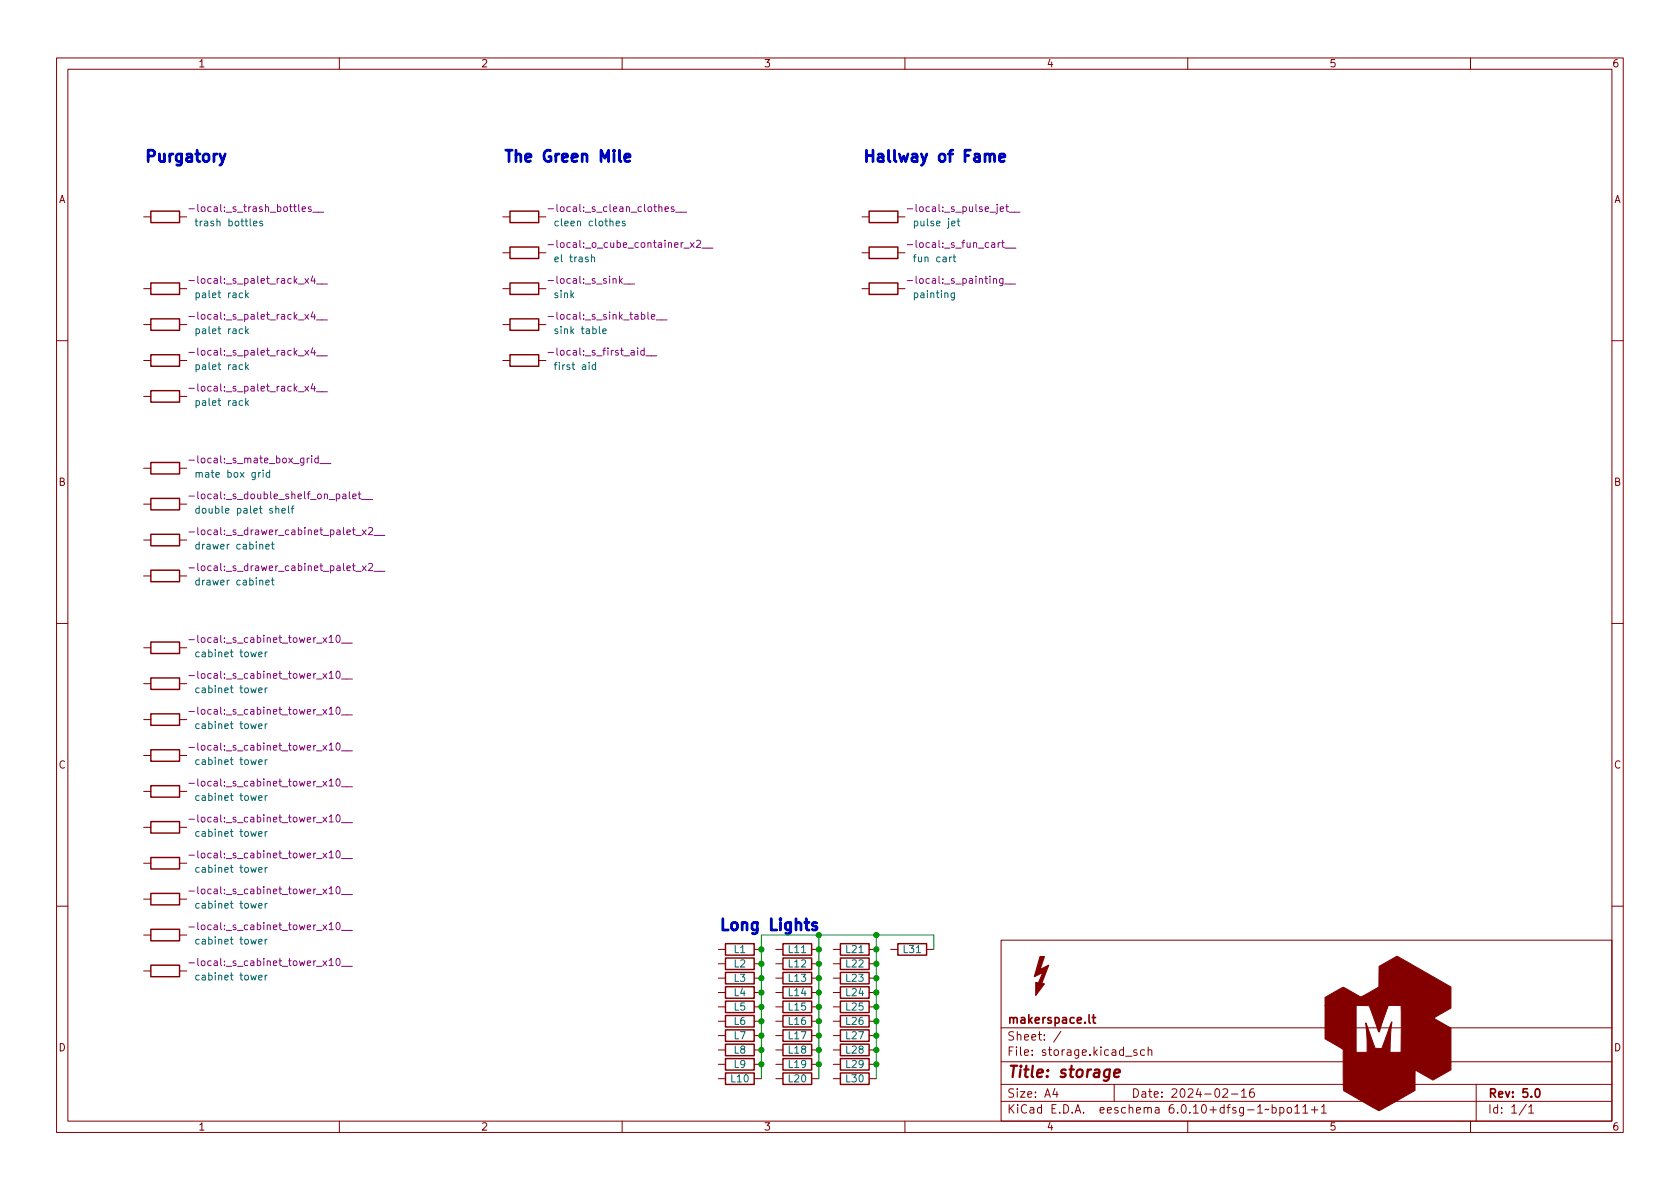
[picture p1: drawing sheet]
<svg xmlns="http://www.w3.org/2000/svg" width="297mm" height="210mm" viewBox="0 0 297 210" stroke-linecap="round" stroke-linejoin="round" font-family="sans-serif">
<g fill="none" stroke="#840000" stroke-width=".18">
<path d="M10 10.2h277v190.1h-277zM12 12.2h273v186.1h-273zM60 10.2v2M110 10.2v2M160 10.2v2M210 10.2v2M260 10.2v2M25.4 38.3h1.3M31.7 38.3h1.3M88.9 38.3h1.3M95.2 38.3h1.3M152.4 38.3h1.3"/>
<path d="M158.7 38.3h1.3M25.4 51h1.3M25.4 57.4h1.3M31.7 51h1.3M31.7 57.4h1.3M88.9 44.7h1.3M88.9 51h1.3M88.9 57.4h1.3M95.2 44.7h1.3M95.2 51h1.3M95.2 57.4h1.3M152.4 44.7h1.3"/>
<path d="M152.4 51h1.3M158.7 44.7h1.3M158.7 51h1.3M10 60.2h2M25.4 63.7h1.3M25.4 70.1h1.3M31.7 63.7h1.3M31.7 70.1h1.3M88.9 63.7h1.3M95.2 63.7h1.3M285 60.2h2M25.4 89.1h1.3"/>
<path d="M25.4 95.5h1.3M25.4 82.8h1.3M31.7 89.1h1.3M31.7 95.5h1.3M31.7 82.8h1.3M10 110.2h2M25.4 114.5h1.3M25.4 101.8h1.3M31.7 114.5h1.3M31.7 101.8h1.3M285 110.2h2M25.4 133.6h1.3"/>
<path d="M25.4 139.9h1.3M25.4 127.2h1.3M25.4 120.9h1.3M31.7 133.6h1.3M31.7 139.9h1.3M31.7 127.2h1.3M31.7 120.9h1.3M25.4 146.3h1.3M25.4 152.6h1.3M25.4 159h1.3M31.7 146.3h1.3M31.7 152.6h1.3"/>
<path d="M31.7 159h1.3M10 160.2h2M25.4 171.7h1.3M25.4 165.3h1.3M31.7 171.7h1.3M31.7 165.3h1.3M127 167.9h1.3M127 170.4h1.3M127 178h1.3M127 173h1.3M127 175.5h1.3M133.3 167.9h1.3"/>
<path d="M133.3 170.4h1.3M133.3 178h1.3M133.3 173h1.3M133.3 175.5h1.3M137.2 167.9h1.2M137.2 170.4h1.2M137.2 178h1.2M137.2 173h1.2M137.2 175.5h1.2M143.5 167.9h1.3M143.5 170.4h1.3M143.5 178h1.3"/>
<path d="M143.5 173h1.3M143.5 175.5h1.3M147.3 167.9h1.3M147.3 170.4h1.3M147.3 178h1.3M147.3 173h1.3M147.3 175.5h1.3M153.7 167.9h1.2M153.7 170.4h1.2M153.7 178h1.2M153.7 173h1.2M153.7 175.5h1.2"/>
<path d="M157.5 167.9h1.2M163.8 167.9h1.3M177 166.3h108v32h-108zM285 160.2h2M60 198.3v2M110 198.3v2M127 188.2h1.3M127 180.6h1.3M127 183.1h1.3M127 185.7h1.3M127 190.7h1.3M133.3 188.2h1.3"/>
<path d="M133.3 180.6h1.3M133.3 183.1h1.3M133.3 185.7h1.3M133.3 190.7h1.3M137.2 188.2h1.2M137.2 180.6h1.2M137.2 183.1h1.2M137.2 185.7h1.2M137.2 190.7h1.2M143.5 188.2h1.3M143.5 180.6h1.3M143.5 183.1h1.3"/>
<path d="M143.5 185.7h1.3M143.5 190.7h1.3M147.3 188.2h1.3M147.3 180.6h1.3M147.3 183.1h1.3M147.3 185.7h1.3M147.3 190.7h1.3M153.7 188.2h1.2M153.7 180.6h1.2M153.7 183.1h1.2M153.7 185.7h1.2M153.7 190.7h1.2"/>
<path d="M160 198.3v2M177 194.8h108M177 191.8h108M177 187.8h108M177 181.8h108M186.5 192.5l-.4 1h1M186.9 193v1M187.6 182.4l-1.3 1.9M197 191.8v3M199 186.8h1.1M201 185.7l-.4-.1-.2 .2 .1 .3 .5 .1v.4h-.6M202.4 185.7l-.5-.1-.3 .3v.4l.2 .3h.6"/>
<path d="M203 185.8l.2-.2 .4 .1v.9M203 185.1v1.5M210 198.3v2M216.2 192.7l.6-.2 .2 .2 .1 .3-1 1h1M217.7 193.5h1.2M219.5 193l.4-.5v1.5M219.5 194h.9M221.6 192.5a.59 .59 0 0 0-.7 .7v.5l.2 .3h.4l.2-.1 .1-.5-.2-.2-.4-.1-.3 .3M224.4 196.1l-.3 .2-.2-.2-.3 .2M224.9 195.9l.5-.1 .2 .3v.4l-.1 .3h-.6M224.9 195.3v1.5M226.3 195.9l.4-.1 .3 .3v.4l-.1 .3h-.6"/>
<path d="M226.3 195.8v1.5M227.7 195.9l.4-.1 .3 .3v.4l-.3 .3h-.4l-.1-.3v-.4zM228.9 195.8l.5-.5v1.5M228.9 196.8h.9M230.4 195.8l.4-.5v1.5M230.4 196.8h.8M231.9 196.3h1.1M232.4 195.7v1.1M233.6 195.8l.5-.5v1.5M233.6 196.8h.9M260 198.3v2M261 191.8v6.5"/>
<path d="M269.9 195.3l-1.3 1.9M270.3 195.8l.4-.5v1.5M270.3 196.8h.9"/>
</g>
<path d="M192.6 179.4v1.3l.2 .2M193.1 179.9h.6M193.3 179.4v1.3l.4 .2M271.6 192.6l.2-.1a.82 .82 0 0 1 .6 .7 .82 .82 0 0 1-.3 .8h-.2a.81 .81 0 0 1-.6-.6 .81 .81 0 0 1 .3-.8z" fill="none" stroke="#840000" stroke-width=".3"/>
<path d="M197 189.8l1-.2v-.4l-.2-.1-.6 .1-.2 1 .2 .3 .6-.1" fill="none" stroke="#840000" stroke-width=".4"/>
<g fill="none" stroke="#840000" stroke-width=".25">
<path d="M26.7 37.3h5v2.1h-5zM90.2 37.3h5v2.1h-5zM153.7 37.3h5v2.1h-5zM26.7 50h5v2.1h-5zM26.7 56.4h5v2h-5zM90.2 43.7h5v2h-5zM90.2 50h5v2.1h-5zM90.2 56.4h5v2h-5zM153.7 50h5v2.1h-5zM153.7 43.7h5v2h-5zM26.7 62.7h5v2.1h-5zM26.7 69.1h5v2h-5z"/>
<path d="M90.2 62.7h5v2.1h-5zM26.7 88.1h5v2.1h-5zM26.7 94.5h5v2h-5zM26.7 81.8h5v2h-5zM26.7 113.5h5v2.1h-5zM26.7 119.9h5v2h-5zM26.7 100.8h5v2.1h-5zM26.7 132.6h5v2h-5zM26.7 138.9h5v2.1h-5zM26.7 126.2h5v2.1h-5zM26.7 145.3h5v2h-5zM26.7 151.6h5v2.1h-5z"/>
<path d="M26.7 158h5v2h-5zM26.7 170.7h5v2h-5zM26.7 164.3h5v2.1h-5zM128.3 179.6h5v2h-5zM128.3 177h5v2.1h-5zM128.3 172h5v2h-5zM128.3 174.5h5v2h-5zM128.3 169.4h5v2h-5zM128.3 166.9h5v2h-5zM138.4 179.6h5.1v2h-5.1zM138.4 166.9h5.1v2h-5.1zM138.4 169.4h5.1v2h-5.1z"/>
<path d="M138.4 177h5.1v2.1h-5.1zM138.4 172h5.1v2h-5.1zM138.4 174.5h5.1v2h-5.1zM148.6 179.6h5.1v2h-5.1zM148.6 177h5.1v2.1h-5.1zM148.6 174.5h5.1v2h-5.1zM148.6 169.4h5.1v2h-5.1zM148.6 172h5.1v2h-5.1zM148.6 166.9h5.1v2h-5.1zM158.7 166.9h5.1v2h-5.1zM128.3 187.2h5v2h-5zM128.3 189.7h5v2.1h-5z"/>
<path d="M128.3 184.7h5v2h-5zM128.3 182.1h5v2h-5zM138.4 187.2h5.1v2h-5.1zM138.4 184.7h5.1v2h-5.1zM138.4 182.1h5.1v2h-5.1zM138.4 189.7h5.1v2.1h-5.1zM148.6 187.2h5.1v2h-5.1zM148.6 182.1h5.1v2h-5.1zM148.6 184.7h5.1v2h-5.1zM148.6 189.7h5.1v2.1h-5.1z"/>
</g>
<g fill="none" stroke="#006464" stroke-width=".18">
<path d="M34.5 39.1h.5M44.8 39.5l.6-.1v-.2l-.4-.1-.2 .2 .1 .6h.5M46.4 39.2l-.3-.1-.2 .2 .1 .2 .4 .1v.3h-.5M98.7 39.2l-.3-.1-.3 .2 .1 .6h.5M110.5 39.2l-.3-.1-.2 .2 .1 .2 .4 .1v.3h-.5M169.2 39.1h.5M169.4 38.7v1.1l.3 .1M43.4 51.4v1.2M43.4 57.7v1.3M43.6 52.2l.3 .4M43.6 58.5l.3 .5M43.9 51.8l-.5 .5"/>
<path d="M43.9 58.1l-.5 .5M104.6 45.6l.2-.2 .3 .1v.8M106.6 58.6l.6-.1-.1-.3-.3-.1-.2 .2v.6h.5M168.5 45.4h.5M168.7 45v1.1l.3 .2M168.7 51.8v1l-.2 .3-.3-.1M168.7 51.9l-.3-.1-.3 .2 .2 .6h.4M43.4 64.1v1.2M43.4 70.4v1.3M43.6 64.9l.3 .4M43.6 71.2l.3 .5M43.9 64.5l-.5 .5"/>
<path d="M43.9 70.8l-.5 .5M105.3 64.6l-.4-.1-.2 .2 .1 .6h.5M105.3 64.1v1.2M34.7 83.7l.2-.2 .3 .1v.8M34.7 83.5v.9M35.2 90l-.3-.1-.3 .2 .1 .6h.5M35.2 96.3l-.3-.1-.3 .3 .1 .5h.5M47 96.7l.6-.1v-.3l-.4-.1-.2 .2 .1 .6h.5M47.7 83.6l-.4-.1-.2 .3 .1 .5h.5M47.7 83.1v1.3M48 96.2h.5M48.2 95.8v1.1l.3 .2"/>
<path d="M49.9 90.3l.6-.1-.1-.2-.4-.1-.1 .2v.6h.5M51 89.5v1.1l.2 .1M51.5 89.9h.5M52 89.5l-.3 .2v1M35.2 115.4l-.3-.1-.3 .2 .1 .6h.5M35.2 102.7l-.3-.1-.3 .2 .1 .6h.5M45.7 115.7l.6-.1v-.2l-.4-.1-.2 .2 .1 .6h.5M46.9 115.3v.8M47 103l.6-.1v-.2l-.4-.1-.2 .2 .1 .6h.5M47.3 115.3l-.4 .2M48 102.6h.5M48.2 102.2v1.1l.3 .1"/>
<path d="M35.2 134.4l-.3-.1-.3 .3 .1 .5h.5M35.2 128.1l-.3-.1-.3 .2 .1 .6h.5M35.2 121.7l-.3-.1-.3 .3 .1 .5h.5M45.7 134.8l.6-.1v-.3l-.4-.1-.2 .2 .1 .6h.5M45.7 128.4l.6-.1v-.2l-.4-.1-.2 .2 .1 .6h.5M45.7 122.1l.6-.1v-.3l-.4-.1-.2 .2 .1 .6h.5M46.9 121.6v.9M46.9 128v.8M46.9 134.3v.9M47.3 134.3l-.4 .3M47.3 128l-.4 .2M47.3 121.6l-.4 .3"/>
<path d="M35.2 147.1l-.3-.1-.3 .3 .1 .5h.5M35.2 140.8l-.3-.1-.3 .2 .1 .6h.5M35.2 153.5l-.3-.1-.3 .2 .1 .6h.5M35.2 159.8l-.3-.1-.3 .3 .1 .5h.5M45.7 147.5l.6-.1v-.3l-.4-.1-.2 .2 .1 .6h.5M45.7 141.1l.6-.1v-.2l-.4-.1-.2 .2 .1 .6h.5M45.7 153.8l.6-.1v-.2l-.4-.1-.2 .2 .1 .6h.5M46.9 140.7v.8M46.9 147v.9M46.9 153.4v.8M46.9 159.7v.9M47.3 147l-.4 .3"/>
<path d="M47.3 140.7l-.4 .2M47.3 153.4l-.4 .2M47.3 159.7l-.4 .3M35.2 172.5l-.3-.1-.3 .3 .1 .5h.5M35.2 166.2l-.3-.1-.3 .2 .1 .6h.5M45.7 172.9l.6-.1v-.3l-.4-.1-.2 .2 .1 .6h.5M45.7 166.5l.6-.1v-.2l-.4-.1-.2 .2 .1 .6h.5M45.7 160.2l.6-.1v-.3l-.4-.1-.2 .2 .1 .6h.5M46.9 166.1v.8M46.9 172.4v.9M47.3 172.4l-.4 .3M47.3 166.1l-.4 .2"/>
</g>
<g fill="none" stroke="#840084" stroke-width=".18">
<path d="M33.4 36.9h1M55 36.6h-.3l-.2 .1 .1 .2 .4 .1v.3h-.5M55.3 37.5h1.9M96.9 36.9h1M119.2 36.6h-.3l-.2 .1v.2l.5 .1v.3h-.5M119.5 37.5h1.9M160.4 36.9h1M178.4 37.5h2M33.4 49.6h1M33.4 56h1M55.3 48.8l-.3 .9h.8M55.3 55.1l-.3 .9h.8"/>
<path d="M56 50.2h1.9M56 56.6h1.9M96.9 43.3h1M96.9 49.6h1M96.9 56h1M110.3 50.2h1.9M116 56.6h1.9M123.1 42.6l.5-.1 .3 .3-.8 1h.8M124.1 43.9h2M160.4 43.3h1M160.4 49.6h1M177.6 50.2h2"/>
<path d="M177.7 43.9h1.9M33.4 62.3h1M33.4 68.7h1M55.3 61.5l-.3 .9h.8M55.3 67.8l-.3 .9h.8M56 62.9h1.9M56 69.3h1.9M96.9 62.3h1M114.2 62.9h1.9M33.4 87.7h1M33.4 94.1h1M33.4 81.4h1"/>
<path d="M56.6 82h1.9M62.4 87.8l.6-.1-.1-.3h-.3l-.2 .1v.6h.5M63.3 87.4h.5M63.5 86.9v1.1l.3 .2M63.9 88.3h2M65.2 99.8l.4-.2 .3 .4-.8 .9h.8M65.2 93.4l.4-.1 .3 .3-.8 1h.8M66.1 94.7h2M33.4 113.1h1M33.4 119.5h1M33.4 100.4h1M59.5 112.5l.2-.2a.68 .68 0 0 1 .4 .7 .68 .68 0 0 1-.4 .6l-.2-.1-.1-.4z"/>
<path d="M59.5 118.8l.2-.1a.68 .68 0 0 1 .4 .6 .68 .68 0 0 1-.4 .7l-.2-.2-.1-.3zM60.4 113.7h1.9M66.1 101h2M33.4 132.2h1M33.4 138.5h1M33.4 125.8h1M59.5 131.5l.2-.1a.68 .68 0 0 1 .4 .6 .68 .68 0 0 1-.4 .7l-.2-.2-.1-.3zM59.5 125.2l.2-.2a.68 .68 0 0 1 .4 .7 .68 .68 0 0 1-.4 .6l-.2-.1-.1-.4zM59.6 137.8l.1-.1a.68 .68 0 0 1 .4 .7 .68 .68 0 0 1-.4 .6 .84 .84 0 0 1-.1-1.2zM60.4 132.8h1.9M60.4 139.1h1.9M60.4 126.4h1.9"/>
<path d="M60.4 120.1h1.9M33.4 144.9h1M33.4 151.2h1M33.4 157.6h1M59.5 144.2l.2-.1a.68 .68 0 0 1 .4 .6 .68 .68 0 0 1-.4 .7l-.2-.2-.1-.3zM59.5 150.6l.2-.2a.68 .68 0 0 1 .4 .7 .68 .68 0 0 1-.4 .6l-.2-.1-.1-.4zM59.5 156.9l.2-.1a.68 .68 0 0 1 .4 .6 .68 .68 0 0 1-.4 .7l-.2-.2-.1-.3zM60.4 145.5h1.9M60.4 151.8h1.9M60.4 158.2h1.9M33.4 170.3h1M33.4 163.9h1"/>
<path d="M59.5 169.6l.2-.1a.68 .68 0 0 1 .4 .6 .68 .68 0 0 1-.4 .7l-.2-.2-.1-.3zM59.5 163.3l.2-.2a.68 .68 0 0 1 .4 .7 .68 .68 0 0 1-.4 .6l-.2-.1-.1-.4zM60.4 170.9h1.9M60.4 164.5h1.9"/>
</g>
<path d="M234.3 176.4l3.2-1.8 2.3 1.3a1.06 1.06 0 0 0 1.7 0l2.3-1.4v-3.6l3.2-1.8 9.5 5.4v3.8l-3 1.7 3 1.8v7.4l-3.1 1.8-3.2-1.8v3.6l-6.4 3.6-6.2-3.6-.1-7.2-3.2-1.9v-5.9h5.5v8.3h1.9l-.2-5.2 1.6 4.5h1.2l1.8-4.7-.3 5.4h1.9v-8.3h-2.2l-1.7 4.7-1.7-4.7h-7.8z" fill="#840000" stroke="#840000" stroke-width=".18"/>
<g fill="#840000" stroke="#840000" stroke-width=".2">
<path d="M183.1 173.7l1.6 .3-1.6 2z"/>
<path d="M183.9 169.2h.8l-.8 2.2 1.5-.7-1.3 3.3-.5-.3 .8-1.7-1.5 .7z"/>
</g>
<path d="M39.8 27.2l-.6 1.8-.3 .2M109.5 26.6v1.7l.3 .3M110.5 27.9l.9-.2-.1-.4-.6-.1-.2 .3 .1 1 .1 .1 .6-.1M175 27.5l.3-.3 .5 .1 .1 1.3M176.7 27.9l1-.2-.1-.4-.6-.1-.3 .3 .1 1 .2 .1 .6-.1M144.4 163.2l-.5-.1-.3 .3 .1 .3 .7 .2 .1 .2-.1 .3-.2 .1-.6-.1" fill="none" stroke="#0000c2" stroke-width=".5"/>
<path d="M144.8 165.3v25.4M154.9 165.3v25.4M165.1 167.9v-2.6h-30.5v25.4" fill="none" stroke="#009600" stroke-width=".18"/>
<g fill="#009600" stroke="#009600" stroke-width=".18">
<circle cx="134.6" cy="178" r=".46"/>
<circle cx="134.6" cy="175.5" r=".46"/>
<circle cx="144.8" cy="173" r=".46"/>
<circle cx="144.8" cy="175.5" r=".46"/>
<circle cx="134.6" cy="170.4" r=".46"/>
<circle cx="134.6" cy="167.9" r=".46"/>
<circle cx="134.6" cy="173" r=".46"/>
<circle cx="144.8" cy="170.4" r=".46"/>
<circle cx="144.8" cy="167.9" r=".46"/>
<circle cx="154.9" cy="175.5" r=".46"/>
<circle cx="154.9" cy="173" r=".46"/>
<circle cx="154.9" cy="170.4" r=".46"/>
<circle cx="144.8" cy="178" r=".46"/>
<circle cx="144.8" cy="183.1" r=".46"/>
<circle cx="144.8" cy="180.6" r=".46"/>
<circle cx="154.9" cy="178" r=".46"/>
<circle cx="154.9" cy="183.1" r=".46"/>
<circle cx="154.9" cy="180.6" r=".46"/>
<circle cx="154.9" cy="185.7" r=".46"/>
<circle cx="154.9" cy="165.3" r=".46"/>
<circle cx="154.9" cy="167.9" r=".46"/>
<circle cx="144.8" cy="165.3" r=".46"/>
<circle cx="134.6" cy="185.7" r=".46"/>
<circle cx="134.6" cy="180.6" r=".46"/>
<circle cx="134.6" cy="183.1" r=".46"/>
<circle cx="154.9" cy="188.2" r=".46"/>
<circle cx="144.8" cy="188.2" r=".46"/>
<circle cx="134.6" cy="188.2" r=".46"/>
<circle cx="144.8" cy="185.7" r=".46"/>
</g>
<g font-size="2.8" fill="#0000c2">
<text x="25.4" y="28.7">Purgatory</text>
<text x="88.9" y="28.7">The Green Mile</text>
<text x="152.4" y="28.7">Hallway of Fame</text>
<text x="127" y="164.5">Long Lights</text>
</g>
<text font-size="2.8" fill="#840000" x="178" y="190.6">Title: storage</text>
<g font-size="2.1" fill="#840000">
<text x="178" y="184">Sheet: /</text>
<text x="178" y="181">makerspace.lt</text>
<text x="178" y="186.7">File: storage.kicad_sch</text>
<text x="178" y="196.9">KiCad E.D.A. eeschema 6.0.10+dfsg-1~bpo11+1</text>
<text x="178" y="194.1">Size: A4</text>
<text x="200" y="194.1">Date: 2024-02-16</text>
<text x="263" y="194.1">Rev: 5.0</text>
<text x="263" y="196.9">Id: 1/1</text>
</g>
<g font-size="1.8" fill="#840000">
<text x="35" y="11.9">1</text>
<text x="85" y="11.9">2</text>
<text x="135" y="11.9">3</text>
<text x="185" y="11.9">4</text>
<text x="235" y="11.9">5</text>
<text x="285" y="11.9">6</text>
<text x="10.3" y="35.9">A</text>
<text x="285.3" y="35.9">A</text>
<text x="10.3" y="85.9">B</text>
<text x="285.3" y="85.9">B</text>
<text x="10.3" y="135.9">C</text>
<text x="285.3" y="135.9">C</text>
<text x="10.3" y="185.9">D</text>
<text x="285.3" y="185.9">D</text>
<text x="35" y="199.9">1</text>
<text x="85" y="199.9">2</text>
<text x="135" y="199.9">3</text>
<text x="185" y="199.9">4</text>
<text x="235" y="199.9">5</text>
<text x="285" y="199.9">6</text>
</g>
<g font-size="1.8" fill="#840084">
<text x="34.5" y="37.5">-local:_s_trash_bottles__</text>
<text x="98.1" y="37.5">-local:_s_clean_clothes__</text>
<text x="161.3" y="37.5">-local:_s_pulse_jet__</text>
<text x="98.2" y="43.8">-local:_o_cube_container_x2__</text>
<text x="161.3" y="43.8">-local:_s_fun_cart__</text>
<text x="34.6" y="50.2">-local:_s_palet_rack_x4__</text>
<text x="97.6" y="50.2">-local:_s_sink__</text>
<text x="161.3" y="50.2">-local:_s_painting__</text>
<text x="34.6" y="56.5">-local:_s_palet_rack_x4__</text>
<text x="97.9" y="56.5">-local:_s_sink_table__</text>
<text x="34.6" y="62.9">-local:_s_palet_rack_x4__</text>
<text x="97.9" y="62.9">-local:_s_first_aid__</text>
<text x="34.6" y="69.2">-local:_s_palet_rack_x4__</text>
<text x="34.4" y="81.9">-local:_s_mate_box_grid__</text>
<text x="34.8" y="88.3">-local:_s_double_shelf_on_palet__</text>
<text x="35" y="94.6">-local:_s_drawer_cabinet_palet_x2__</text>
<text x="35" y="101">-local:_s_drawer_cabinet_palet_x2__</text>
<text x="34.7" y="113.7">-local:_s_cabinet_tower_x10__</text>
<text x="34.7" y="120">-local:_s_cabinet_tower_x10__</text>
<text x="34.7" y="126.4">-local:_s_cabinet_tower_x10__</text>
<text x="34.7" y="132.7">-local:_s_cabinet_tower_x10__</text>
<text x="34.7" y="139.1">-local:_s_cabinet_tower_x10__</text>
<text x="34.7" y="145.4">-local:_s_cabinet_tower_x10__</text>
<text x="34.7" y="151.8">-local:_s_cabinet_tower_x10__</text>
<text x="34.7" y="158.1">-local:_s_cabinet_tower_x10__</text>
<text x="34.7" y="164.5">-local:_s_cabinet_tower_x10__</text>
<text x="34.7" y="170.8">-local:_s_cabinet_tower_x10__</text>
</g>
<g font-size="1.8" fill="#006464">
<text x="35.2" y="40">trash bottles</text>
<text x="98.7" y="40">cleen clothes</text>
<text x="162" y="40">pulse jet</text>
<text x="98.5" y="46.4">el trash</text>
<text x="162" y="46.4">fun cart</text>
<text x="35.1" y="52.7">palet rack</text>
<text x="98" y="52.7">sink</text>
<text x="161.8" y="52.7">painting</text>
<text x="35.1" y="59.1">palet rack</text>
<text x="98.6" y="59.1">sink table</text>
<text x="35.1" y="65.4">palet rack</text>
<text x="98.5" y="65.4">first aid</text>
<text x="35.1" y="71.8">palet rack</text>
<text x="35.4" y="84.5">mate box grid</text>
<text x="35.7" y="90.8">double palet shelf</text>
<text x="35.2" y="97.2">drawer cabinet</text>
<text x="35.2" y="103.5">drawer cabinet</text>
<text x="35.2" y="116.2">cabinet tower</text>
<text x="35.2" y="122.6">cabinet tower</text>
<text x="35.2" y="128.9">cabinet tower</text>
<text x="35.2" y="135.3">cabinet tower</text>
<text x="35.2" y="141.6">cabinet tower</text>
<text x="35.2" y="148">cabinet tower</text>
<text x="35.2" y="154.3">cabinet tower</text>
<text x="35.2" y="160.7">cabinet tower</text>
<text x="35.2" y="167">cabinet tower</text>
<text x="35.2" y="173.4">cabinet tower</text>
<text x="129.8" y="173.6">L3</text>
<text x="129.8" y="171.1">L2</text>
<text x="129.8" y="168.5">L1</text>
<text x="139.4" y="168.5">L11</text>
<text x="139.4" y="171.1">L12</text>
<text x="139.4" y="173.6">L13</text>
<text x="149.6" y="171.1">L22</text>
<text x="149.6" y="173.6">L23</text>
<text x="149.6" y="168.5">L21</text>
<text x="159.8" y="168.5">L31</text>
<text x="129.8" y="178.7">L5</text>
<text x="129.8" y="176.1">L4</text>
<text x="139.4" y="178.7">L15</text>
<text x="139.4" y="176.1">L14</text>
<text x="149.6" y="178.7">L25</text>
<text x="149.6" y="176.1">L24</text>
<text x="129.8" y="181.2">L6</text>
<text x="129.8" y="183.8">L7</text>
<text x="139.4" y="183.8">L17</text>
<text x="139.4" y="181.2">L16</text>
<text x="149.6" y="181.2">L26</text>
<text x="149.6" y="183.8">L27</text>
<text x="129.3" y="191.4">L10</text>
<text x="129.8" y="188.8">L9</text>
<text x="129.8" y="186.3">L8</text>
<text x="139.4" y="188.8">L19</text>
<text x="139.4" y="186.3">L18</text>
<text x="139.4" y="191.4">L20</text>
<text x="149.6" y="188.8">L29</text>
<text x="149.6" y="186.3">L28</text>
<text x="149.6" y="191.4">L30</text>
</g>
</svg>
